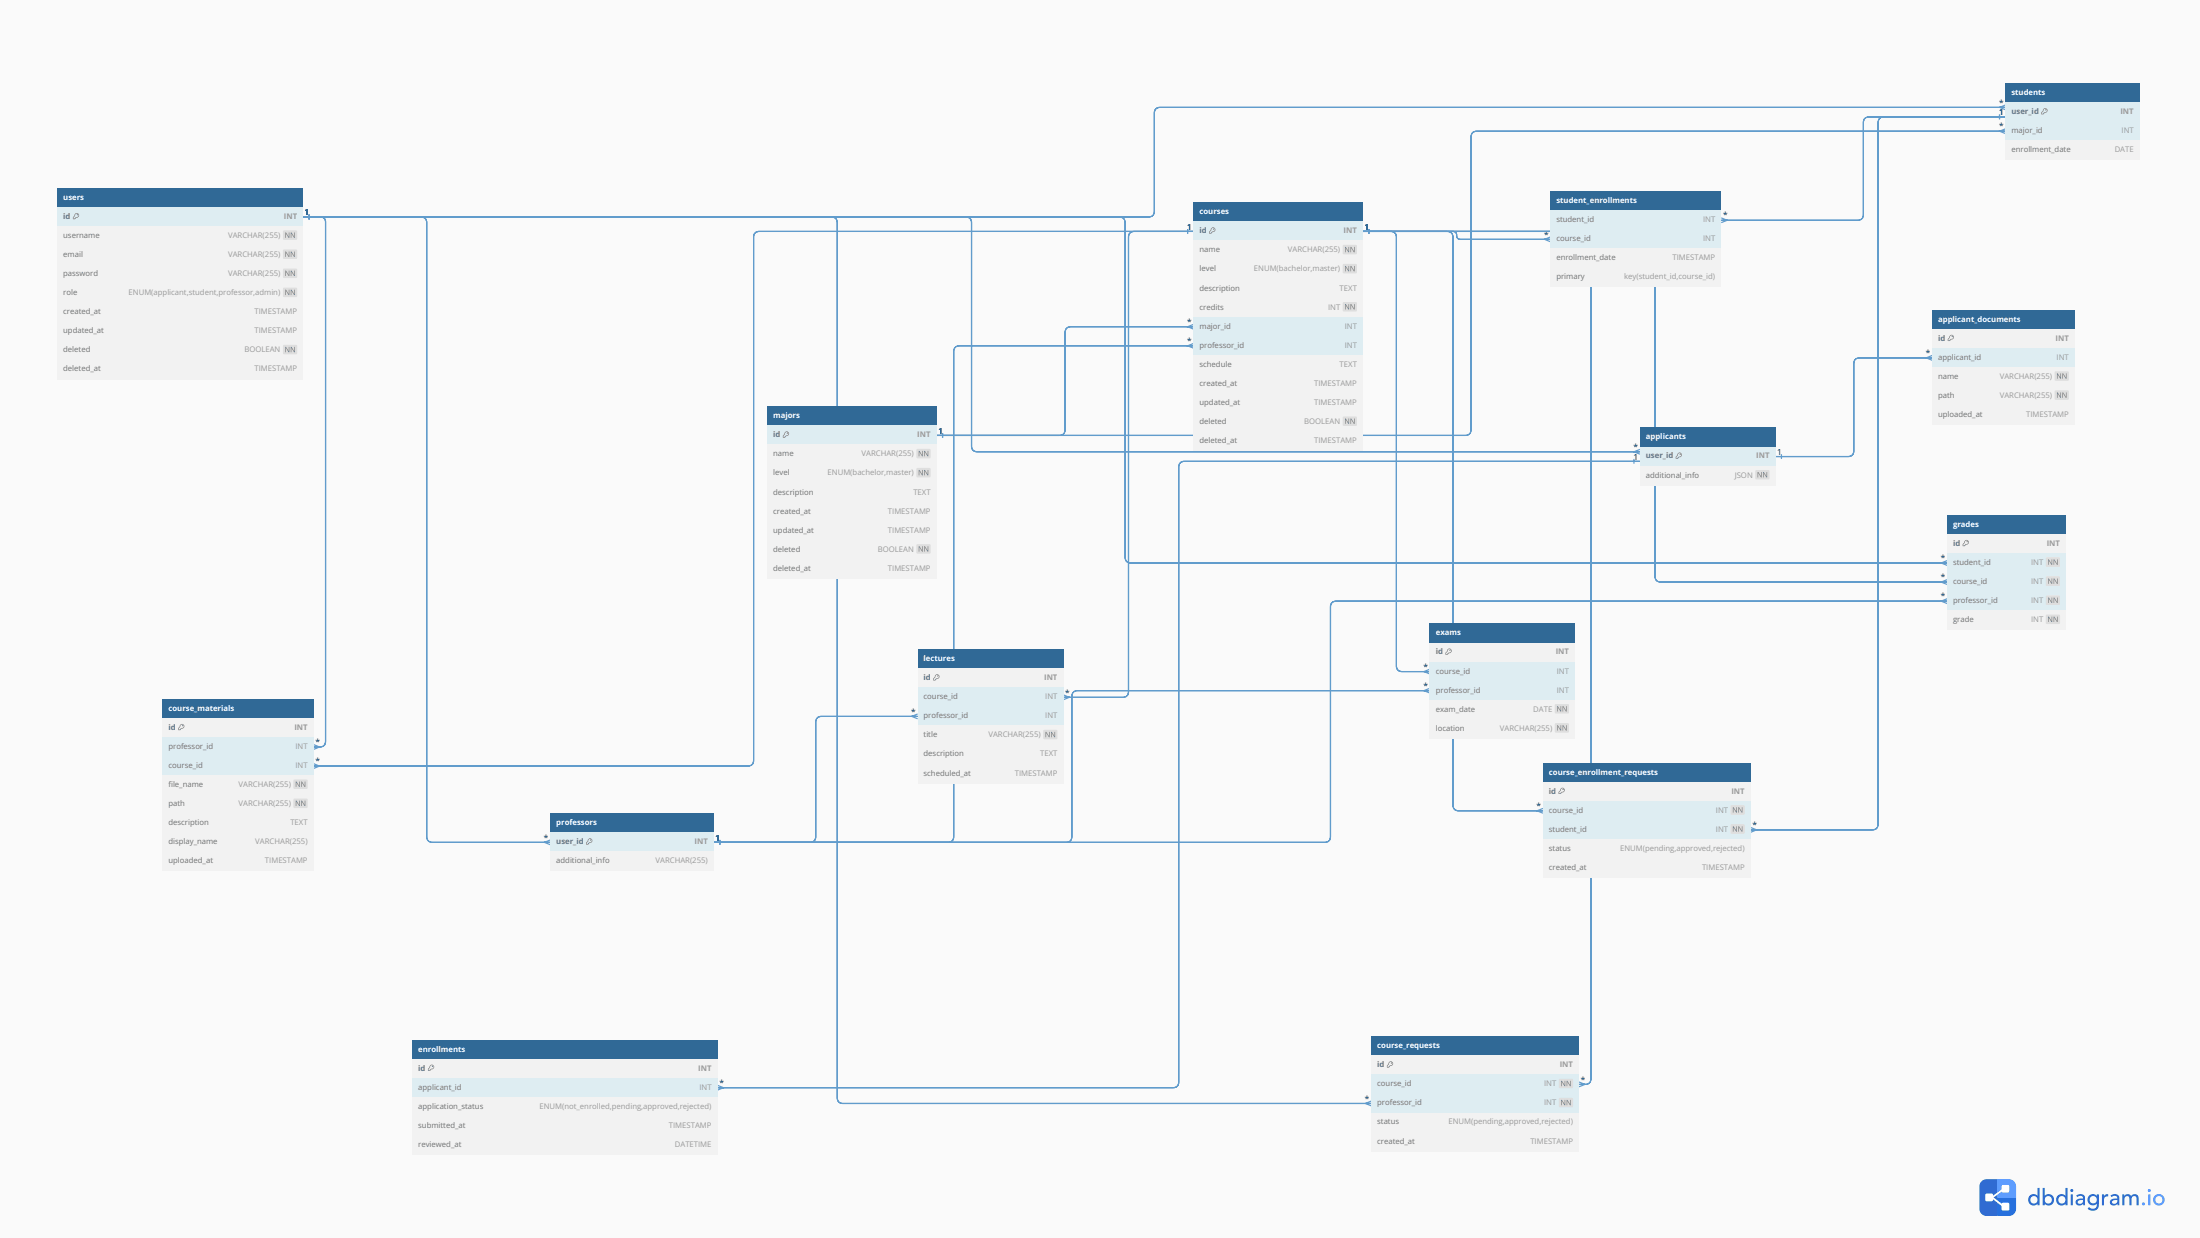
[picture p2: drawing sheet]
<svg xmlns="http://www.w3.org/2000/svg" width="677mm" height="381mm" viewBox="0 0 677 381" stroke-linecap="round" stroke-linejoin="round" font-family="sans-serif">
<path d="M0 0h677.3v381h-677.3z" fill="#fafafa"/>
<path d="M614.9 362.9h3.7a2.15 2.15 0 0 1 2.1 2.2v3.4h-5.8z" fill="#428cff"/>
<path d="M614.9 368.5h5.8v3.6a2.16 2.16 0 0 1-2.1 2.1h-3.7z" fill="#2670de"/>
<path d="M610.1 363.6l1.5-.7h3.3v11.3h-3.3a2.16 2.16 0 0 1-2.2-2.1v-7z" fill="#2161cf"/>
<g fill="#fff">
<path d="M612.5 368.8l4.7-3.4 .3 .5-4.7 3.3z"/>
<path d="M612.8 367.8l4.5 3.5-.3 .4-4.5-3.5z"/>
<path d="M611.4 367.4l1.8-.1 .4 .2v1.8l-.2 .4h-1.8l-.3-.2-.1-1.8zM616.3 364.8l.4-.2 1.7 .1 .2 .3v1.8l-.4 .2h-1.8l-.2-.4zM616.3 370.3l.4-.2 1.7 .1 .2 .4v1.7l-.4 .2h-1.8l-.2-.4z"/>
</g>
<path d="M624.9 368a1.64 1.64 0 0 1 2.4 .1v-2.5h.6v5.3h-.6v-.5a1.71 1.71 0 0 1-2.5 .1 1.71 1.71 0 0 1 .1-2.5zM625 369.3a1.15 1.15 0 0 0 2.3 0 1.15 1.15 0 0 0-2.3 0zM628.9 365.6h.6v2.5a1.68 1.68 0 0 1 2.4 0 1.68 1.68 0 0 1 0 2.3 1.68 1.68 0 0 1-2.4 0v.5h-.6zM629.5 369.3a1.15 1.15 0 0 0 2.3 0 1.15 1.15 0 0 0-2.3 0zM633.5 368a1.64 1.64 0 0 1 2.4 .1v-2.5h.7v5.3h-.7v-.5a1.71 1.71 0 0 1-2.5 .1 1.71 1.71 0 0 1 .1-2.5zM633.7 369.3a1.14 1.14 0 0 0 2.2 0 1.14 1.14 0 0 0-2.2 0zM637.4 366.4a.46 .46 0 0 1 .9 0 .46 .46 0 0 1-.9 0zM637.5 367.6h.7v3.3h-.7zM639.2 368a1.56 1.56 0 0 1 2.7 .6v2.3h-.5v-.5a1.14 1.14 0 0 1-1.8 .5 1.14 1.14 0 0 1 0-1.8l1.7-.2a.95 .95 0 0 0-.7-.9 .95 .95 0 0 0-1 .4zM639.8 369.6a.76 .76 0 0 0 .6 .9 .76 .76 0 0 0 .9-.6v-.6zM643.2 368a1.62 1.62 0 0 1 2.4 .1v-.5h.6v3.3a1.97 1.97 0 0 1-1.4 1.7 1.97 1.97 0 0 1-2.1-.6l.5-.5a1.32 1.32 0 0 0 1.6 .5 1.32 1.32 0 0 0 .7-1.6 1.68 1.68 0 0 1-2.4 0 1.68 1.68 0 0 1 .1-2.4zM643.4 369.2a1.11 1.11 0 0 0 2.2 0 1.11 1.11 0 0 0-2.2 0zM647.1 367.6h.7v.5l.5-.5h.8l-.1 .6a.94 .94 0 0 0-1.2 1.1v1.6h-.7zM649.8 368a1.56 1.56 0 0 1 2.7 .6v2.3h-.6v-.5a1.15 1.15 0 0 1-1.7 .5 1.15 1.15 0 0 1-.1-1.8l1.8-.2a.95 .95 0 0 0-.7-.9 .95 .95 0 0 0-1.1 .4zM650.4 369.6a.76 .76 0 0 0 .6 .9 .76 .76 0 0 0 .8-.6l.1-.6zM653.4 367.6h.6v.5l.2-.3a1.24 1.24 0 0 1 1.9 .3 1.25 1.25 0 0 1 1.6-.5 1.25 1.25 0 0 1 .7 1.4v1.9h-.6v-1.8a.81 .81 0 0 0-.8-1 .81 .81 0 0 0-.8 1v1.8h-.6v-1.7a.82 .82 0 0 0-.8-1.1 .82 .82 0 0 0-.7 1.1v1.7h-.7z" fill="#2161cf"/>
<path d="M659.5 370.5a.46 .46 0 0 1 .9 0 .46 .46 0 0 1-.9 0zM661.3 366.4a.46 .46 0 0 1 .9 0 .46 .46 0 0 1-.9 0zM661.4 367.6h.7v3.3h-.7zM662.9 369.2a1.77 1.77 0 0 1 3.5 0 1.77 1.77 0 0 1-3.5 0zM663.6 369.3a1.15 1.15 0 0 0 2.3 0 1.15 1.15 0 0 0-2.3 0z" fill="#428cff"/>
<g fill="none" stroke="#619ccc" stroke-width=".37">
<path d="M578.7 36.4l1.4-.4h37.3h-37.3a1.62 1.62 0 0 0-1.9 1.8v215.8a1.62 1.62 0 0 1-1.8 1.8h-37.4h37.4a1.62 1.62 0 0 0 1.8-1.8v-215.8zM615.6 35.2v1.5M617.4 39.6l-1.8 .8 1.8 .7M617.4 32.3l-1.8 .7 1.8 .8M93.3 66.8h204a1.62 1.62 0 0 1 1.8 1.8v68.6a1.62 1.62 0 0 0 1.8 1.8h204h-204a1.62 1.62 0 0 1-1.8-1.8v-68.6a1.62 1.62 0 0 0-1.8-1.8zM93.3 66.8h260.3a1.62 1.62 0 0 0 1.8-1.9v-30a1.62 1.62 0 0 1 1.8-1.9h260.2h-260.2a1.62 1.62 0 0 0-1.8 1.9v30a1.62 1.62 0 0 1-1.8 1.9zM93.3 66.8h36.2a1.62 1.62 0 0 1 1.9 1.8v188.8a1.62 1.62 0 0 0 1.8 1.8h36.2h-36.2a1.62 1.62 0 0 1-1.8-1.8v-188.8a1.62 1.62 0 0 0-1.9-1.8zM93.3 66.8h251.3a1.62 1.62 0 0 1 1.8 1.8v102.8a1.62 1.62 0 0 0 1.8 1.9h251.3h-251.3a1.62 1.62 0 0 1-1.8-1.9v-102.8a1.62 1.62 0 0 0-1.8-1.8zM93.3 66.8h3.7a3.3 3.3 0 0 1 2.8 .4l.4 1.2v159.7a1.62 1.62 0 0 1-1.8 1.8h-1.8a3.8 3.8 0 0 0 3.2-.5l.4-1.3v-159.7a1.43 1.43 0 0 0-1.6-1.6zM93.3 66.8h162.6a1.62 1.62 0 0 1 1.9 1.8v269.2a1.62 1.62 0 0 0 1.8 1.8h162.6h-162.6a1.62 1.62 0 0 1-1.8-1.8v-269.2a1.62 1.62 0 0 0-1.9-1.8zM95.2 66v1.5M232.5 71.7l1.4-.5h133.6h-133.6a1.62 1.62 0 0 0-1.9 1.9v160.8a1.62 1.62 0 0 1-1.8 1.9h-133.6h133.6a1.62 1.62 0 0 0 1.8-1.9v-160.8z"/>
<path d="M347.9 71.7l-.5 1.4v139.7a1.62 1.62 0 0 1-1.8 1.8h-18.2h18.2a1.62 1.62 0 0 0 1.8-1.8v-139.7a1.62 1.62 0 0 1 1.9-1.9h18.2h-18.2zM365.6 70.5v1.5M419.6 71.2h27.7a1.27 1.27 0 0 1 1.2 1.7 1.05 1.05 0 0 0 1.2 .8h27.6h-27.6a1.27 1.27 0 0 1-1.3-1.7 1.05 1.05 0 0 0-1.1-.8zM419.6 71.2h8.5a1.62 1.62 0 0 1 1.8 1.9v131.8a1.62 1.62 0 0 0 1.9 1.8h8.4h-8.4a1.62 1.62 0 0 1-1.9-1.8v-131.8a1.62 1.62 0 0 0-1.8-1.9zM419.6 71.2h88.1a1.62 1.62 0 0 1 1.8 1.9v104.2a1.62 1.62 0 0 0 1.9 1.8h88.1h-88.1a1.62 1.62 0 0 1-1.9-1.8v-104.2a1.62 1.62 0 0 0-1.8-1.9zM419.6 71.2h68.4a1.62 1.62 0 0 1 1.8 1.9v258.8a1.62 1.62 0 0 1-1.8 1.8h-1.8a3.8 3.8 0 0 0 3.2-.4l.4-1.4v-258.8a1.62 1.62 0 0 0-1.8-1.9zM419.6 71.2h25.9a1.62 1.62 0 0 1 1.8 1.9v174.6a1.62 1.62 0 0 0 1.9 1.8h25.8h-25.8a1.62 1.62 0 0 1-1.9-1.8v-174.6a1.62 1.62 0 0 0-1.8-1.9zM421.4 70.5v1.5M477.3 72.9l-1.8 .8 1.8 .7M529.9 67.8h42a1.62 1.62 0 0 0 1.8-1.8v-28.2a1.62 1.62 0 0 1 1.8-1.8h41.9h-41.9a1.62 1.62 0 0 0-1.8 1.8v28.2a1.62 1.62 0 0 1-1.8 1.8zM529.9 67.1l1.9 .7-1.9 .7M367.5 99.8l-1.9 .8 1.9 .7"/>
<path d="M294.1 106.9l1.4-.5h72h-72a1.62 1.62 0 0 0-1.9 1.9v149.1a1.62 1.62 0 0 1-1.8 1.8h-72h72a1.62 1.62 0 0 0 1.8-1.8v-149.1zM367.5 105.7l-1.9 .7 1.9 .8M571.2 110.6l1.4-.5h22.3h-22.3a1.62 1.62 0 0 0-1.8 1.9v26.7a1.62 1.62 0 0 1-1.9 1.8h-22.3h22.3a1.62 1.62 0 0 0 1.9-1.8v-26.7zM594.9 109.4l-1.9 .7 1.9 .8M288.4 134h162.7a1.62 1.62 0 0 0 1.8-1.8v-90a1.62 1.62 0 0 1 1.8-1.8h162.7h-162.7a1.62 1.62 0 0 0-1.8 1.8v90a1.62 1.62 0 0 1-1.8 1.8zM288.4 134h37.7a1.62 1.62 0 0 0 1.8-1.8v-29.8a1.62 1.62 0 0 1 1.9-1.8h37.7h-37.7a1.62 1.62 0 0 0-1.9 1.8v29.8a1.62 1.62 0 0 1-1.8 1.8zM290.2 133.3v1.4M504.9 138.3l-1.8 .7 1.8 .8M548.5 139.8v1.4M363.4 142.4l-.5 1.4v189.1a1.62 1.62 0 0 1-1.8 1.9h-140.2h140.2a1.62 1.62 0 0 0 1.8-1.9v-189.1a1.62 1.62 0 0 1 1.8-1.8h140.2h-140.2zM503.1 141.2v1.5M599.5 172.5l-1.9 .8 1.9 .7"/>
<path d="M599.5 178.4l-1.9 .7 1.9 .8M599.5 184.3l-1.9 .7 1.9 .7M282.5 219.7l-1.8 .8 1.8 .7M327.4 213.9l1.8 .7-1.8 .7M440.2 211.8l-1.8 .8 1.8 .7M440.2 206l-1.8 .7 1.8 .7M96.6 235l1.8 .8-1.8 .7M96.6 229.2l1.8 .7-1.8 .7M251.6 220.9l1.4-.4h29.5h-29.5a1.62 1.62 0 0 0-1.8 1.8v35.1a1.62 1.62 0 0 1-1.9 1.8h-29.5h29.5a1.62 1.62 0 0 0 1.9-1.8v-35.1zM169.4 258.5l-1.8 .7 1.8 .8M219.8 259.2h108.4a1.62 1.62 0 0 0 1.8-1.8v-43a1.62 1.62 0 0 1 1.8-1.8h108.4h-108.4a1.62 1.62 0 0 0-1.8 1.8v43a1.62 1.62 0 0 1-1.8 1.8zM219.8 259.2h188a1.62 1.62 0 0 0 1.8-1.8v-70.6a1.62 1.62 0 0 1 1.9-1.8h188h-188a1.62 1.62 0 0 0-1.9 1.8v70.6a1.62 1.62 0 0 1-1.8 1.8z"/>
<path d="M221.6 258.5v1.5M475 248.8l-1.8 .7 1.8 .8M539 254.7l1.8 .7-1.8 .7M220.9 334l1.9 .8-1.9 .7M422.2 338.9l-1.8 .7 1.8 .7M486.2 333l1.8 .7-1.8 .8"/>
</g>
<path d="M17.6 58h75.7v5.8h-75.7z" fill="#306996"/>
<path d="M17.6 63.8h75.7v5.9h-75.7z" fill="#deedf2"/>
<path d="M23.4 65.8a.54 .54 0 0 1 .8 .4 .54 .54 0 0 1-.8 .6l-.4 .5h-.4v-.4zM23.1 65.8l-.7 1.1v.5l.7 .1 .2-.4a.91 .91 0 0 0 .9-1.3l-.6-.3zM23.6 66.1a.2 .2 0 0 0 .4 0 .2 .2 0 0 0-.4 0z" fill="#707070"/>
<path d="M17.6 69.7h75.7v5.9h-75.7z" fill="#f2f2f2"/>
<path d="M87.2 71h4.2v2.7h-4.2z" fill="#dedede"/>
<g fill="#707070">
<path d="M87.8 71.5h.2l.9 1.4v-1.4h.2v1.7h-.2l-.9-1.4v1.4h-.2z"/>
<path d="M89.5 71.5h.2l.9 1.4v-1.4h.2v1.7h-.2l-.9-1.4v1.4h-.2z"/>
</g>
<path d="M17.6 75.6h75.7v5.9h-75.7z" fill="#f2f2f2"/>
<path d="M87.2 76.9h4.2v2.7h-4.2z" fill="#dedede"/>
<g fill="#707070">
<path d="M87.8 77.4h.2l.9 1.4v-1.4h.2v1.7h-.2l-.9-1.4v1.4h-.2z"/>
<path d="M89.5 77.4h.2l.9 1.4v-1.4h.2v1.7h-.2l-.9-1.4v1.4h-.2z"/>
</g>
<path d="M17.6 81.5h75.7v5.8h-75.7z" fill="#f2f2f2"/>
<path d="M87.2 82.7l4.2 .1v2.7h-4.2z" fill="#dedede"/>
<g fill="#707070">
<path d="M87.8 83.3h.2l.9 1.4v-1.4h.2v1.6h-.2l-.9-1.4v1.4h-.2z"/>
<path d="M89.5 83.3h.2l.9 1.4v-1.4h.2v1.6h-.2l-.9-1.4v1.4h-.2z"/>
</g>
<path d="M17.6 87.3h75.7v5.9h-75.7z" fill="#f2f2f2"/>
<path d="M87.2 88.6h4.2v2.8l-4.2-.1z" fill="#dedede"/>
<g fill="#707070">
<path d="M87.8 89.2h.2l.9 1.3v-1.3h.2v1.6h-.2l-.9-1.4v1.4h-.2z"/>
<path d="M89.5 89.2h.2l.9 1.3v-1.3h.2v1.6h-.2l-.9-1.4v1.4h-.2z"/>
</g>
<g fill="#f2f2f2">
<path d="M17.6 93.2h75.7v5.9h-75.7z"/>
<path d="M17.6 99.1h75.7v5.8h-75.7z"/>
<path d="M17.6 104.9h75.7v5.9h-75.7z"/>
</g>
<path d="M87.2 106.2h4.2v2.8l-4.2-.1z" fill="#dedede"/>
<g fill="#707070">
<path d="M87.8 106.8h.2l.9 1.3v-1.3h.2v1.6h-.2l-.9-1.4v1.4h-.2z"/>
<path d="M89.5 106.8h.2l.9 1.3v-1.3h.2v1.6h-.2l-.9-1.4v1.4h-.2z"/>
</g>
<path d="M17.6 110.8h75.7v5.9h-75.7z" fill="#f2f2f2"/>
<path d="M236.2 125.2h52.2v5.9h-52.2z" fill="#306996"/>
<path d="M236.2 131.1h52.2v5.8h-52.2z" fill="#deedf2"/>
<path d="M242 133a.54 .54 0 0 1 .8 .4 .54 .54 0 0 1-.8 .6l-.4 .5h-.4v-.4zM241.7 133l-.7 1.1v.5l.7 .1 .2-.4a.91 .91 0 0 0 .8-1.3l-.5-.2zM242.2 133.3a.2 .2 0 0 0 .4 0 .2 .2 0 0 0-.4 0z" fill="#707070"/>
<path d="M236.2 136.9h52.2v5.9h-52.2z" fill="#f2f2f2"/>
<path d="M282.2 138.2h4.2v2.8h-4.2z" fill="#dedede"/>
<g fill="#707070">
<path d="M282.9 138.8h.2l.8 1.4v-1.4h.2v1.6h-.2l-.9-1.4v1.4h-.1z"/>
<path d="M284.5 138.8h.3l.8 1.4v-1.4h.2v1.6h-.2l-.9-1.4v1.4h-.2z"/>
</g>
<path d="M236.2 142.8h52.2v5.9h-52.2z" fill="#f2f2f2"/>
<path d="M282.2 144.1h4.2v2.7h-4.2z" fill="#dedede"/>
<g fill="#707070">
<path d="M282.9 144.6h.2l.8 1.4v-1.4h.2v1.7h-.2l-.9-1.4v1.4h-.1z"/>
<path d="M284.5 144.6h.3l.8 1.4v-1.4h.2v1.7h-.2l-.9-1.4v1.4h-.2z"/>
</g>
<g fill="#f2f2f2">
<path d="M236.2 148.7h52.2v5.8h-52.2z"/>
<path d="M236.2 154.5h52.2v5.9h-52.2z"/>
<path d="M236.2 160.4h52.2v5.9h-52.2z"/>
<path d="M236.2 166.3h52.2v5.8h-52.2z"/>
</g>
<path d="M282.2 167.6h4.2v2.7h-4.2z" fill="#dedede"/>
<g fill="#707070">
<path d="M282.9 168.1h.2l.8 1.4v-1.4h.2v1.7h-.2l-.9-1.4v1.4h-.1z"/>
<path d="M284.5 168.1h.3l.8 1.4v-1.4h.2v1.7h-.2l-.9-1.4v1.4h-.2z"/>
</g>
<path d="M236.2 172.1h52.2v5.9h-52.2z" fill="#f2f2f2"/>
<path d="M504.9 131.7h41.7v5.9h-41.7z" fill="#306996"/>
<path d="M504.9 137.6h41.7v5.8h-41.7z" fill="#deedf2"/>
<path d="M516.9 139.5a.54 .54 0 0 1 .8 .5 .54 .54 0 0 1-.8 .5l-.4 .5h-.4v-.3zM516.6 139.5l-.7 1.1v.5l.7 .1 .2-.4a.91 .91 0 0 0 .8-1.3l-.5-.2zM517.1 139.8a.2 .2 0 0 0 .4 0 .2 .2 0 0 0-.4 0z" fill="#707070"/>
<path d="M504.9 143.4h41.7v5.9h-41.7z" fill="#f2f2f2"/>
<path d="M540.5 144.7h4.2v2.8h-4.2z" fill="#dedede"/>
<g fill="#707070">
<path d="M541.1 145.3h.2l.9 1.4v-1.4h.2v1.6h-.2l-.9-1.4v1.4h-.2z"/>
<path d="M542.8 145.3h.2l.9 1.4v-1.4h.2v1.6h-.2l-.9-1.4v1.4h-.2z"/>
</g>
<path d="M617.4 25.7h41.4v5.9h-41.4z" fill="#306996"/>
<path d="M617.4 31.6h41.4v5.8h-41.4z" fill="#deedf2"/>
<path d="M629.4 33.5a.54 .54 0 0 1 .8 .5 .54 .54 0 0 1-.7 .5l-.5 .5h-.3v-.3zM629.2 33.5l-.7 1.1v.5l.6 .1 .3-.3a.91 .91 0 0 0 .8-1.4l-.5-.2zM629.7 33.8a.18 .18 0 0 0 .3 0 .18 .18 0 0 0-.3 0z" fill="#707070"/>
<path d="M617.4 37.4h41.4v5.9h-41.4z" fill="#deedf2"/>
<path d="M617.4 43.3h41.4v5.9h-41.4z" fill="#f2f2f2"/>
<path d="M169.4 250.4h50.4v5.9h-50.4z" fill="#306996"/>
<path d="M169.4 256.3h50.4v5.9h-50.4z" fill="#deedf2"/>
<path d="M181.4 258.3a.54 .54 0 0 1 .8 .4 .54 .54 0 0 1-.7 .5l-.5 .5h-.4v-.3zM181.1 258.2l-.6 1.1v.5l.6 .1 .3-.3a.91 .91 0 0 0 .8-1.4l-.5-.2zM181.7 258.5a.18 .18 0 0 0 .3 0 .18 .18 0 0 0-.3 0z" fill="#707070"/>
<path d="M169.4 262.2h50.4v5.8h-50.4z" fill="#f2f2f2"/>
<path d="M367.5 62.4h52.1v5.9h-52.1z" fill="#306996"/>
<path d="M367.5 68.3h52.1v5.9h-52.1z" fill="#deedf2"/>
<path d="M373.2 70.2a.54 .54 0 0 1 .8 .5 .54 .54 0 0 1-.7 .5l-.5 .5h-.3v-.3zM373 70.2l-.7 1.1v.5l.6 .1 .3-.3a.91 .91 0 0 0 .8-1.4l-.5-.2zM373.5 70.5a.18 .18 0 0 0 .3 0 .18 .18 0 0 0-.3 0z" fill="#707070"/>
<path d="M367.5 74.2h52.1v5.8h-52.1z" fill="#f2f2f2"/>
<path d="M413.5 75.4l4.2 .1v2.7h-4.2z" fill="#dedede"/>
<g fill="#707070">
<path d="M414.1 76h.2l.9 1.4v-1.4h.2v1.6h-.3l-.8-1.3v1.3h-.2z"/>
<path d="M415.8 76h.2l.9 1.4v-1.4h.1v1.6h-.2l-.8-1.3v1.3h-.2z"/>
</g>
<path d="M367.5 80h52.1v5.9h-52.1z" fill="#f2f2f2"/>
<path d="M413.5 81.3h4.2v2.8l-4.2-.1z" fill="#dedede"/>
<g fill="#707070">
<path d="M414.1 81.9h.2l.9 1.3v-1.3h.2v1.6h-.3l-.8-1.4v1.4h-.2z"/>
<path d="M415.8 81.9h.2l.9 1.3v-1.3h.1v1.6h-.2l-.8-1.4v1.4h-.2z"/>
</g>
<g fill="#f2f2f2">
<path d="M367.5 85.9h52.1v5.9h-52.1z"/>
<path d="M367.5 91.8h52.1v5.8h-52.1z"/>
</g>
<path d="M413.5 93l4.2 .1v2.7h-4.2z" fill="#dedede"/>
<g fill="#707070">
<path d="M414.1 93.6h.2l.9 1.4v-1.4h.2v1.6h-.3l-.8-1.3v1.3h-.2z"/>
<path d="M415.8 93.6h.2l.9 1.4v-1.4h.1v1.6h-.2l-.8-1.3v1.3h-.2z"/>
</g>
<g fill="#deedf2">
<path d="M367.5 97.6h52.1v5.9h-52.1z"/>
<path d="M367.5 103.5h52.1v5.9h-52.1z"/>
</g>
<g fill="#f2f2f2">
<path d="M367.5 109.4h52.1v5.8h-52.1z"/>
<path d="M367.5 115.2h52.1v5.9h-52.1z"/>
<path d="M367.5 121.1h52.1v5.9h-52.1z"/>
<path d="M367.5 127h52.1v5.8h-52.1z"/>
</g>
<path d="M413.5 128.3h4.2v2.7h-4.2z" fill="#dedede"/>
<g fill="#707070">
<path d="M414.1 128.8h.2l.9 1.4v-1.4h.2v1.7h-.3l-.8-1.4v1.4h-.2z"/>
<path d="M415.8 128.8h.2l.9 1.4v-1.4h.1v1.7h-.2l-.8-1.4v1.4h-.2z"/>
</g>
<path d="M367.5 132.8h52.1v5.9h-52.1z" fill="#f2f2f2"/>
<path d="M477.3 59h52.6v5.9h-52.6z" fill="#306996"/>
<g fill="#deedf2">
<path d="M477.3 64.9h52.6v5.8h-52.6z"/>
<path d="M477.3 70.7h52.6v5.9h-52.6z"/>
</g>
<g fill="#f2f2f2">
<path d="M477.3 76.6h52.6v5.9h-52.6z"/>
<path d="M477.3 82.5h52.6v5.8h-52.6z"/>
</g>
<path d="M594.9 95.5h43.9v5.8h-43.9z" fill="#306996"/>
<path d="M594.9 101.3h43.9v5.9h-43.9z" fill="#f2f2f2"/>
<path d="M600.6 103.3a.54 .54 0 0 1 .8 .4 .54 .54 0 0 1-.7 .6l-.5 .5h-.3v-.4zM600.4 103.2l-.7 1.1v.6l.6 .1 .3-.4a.91 .91 0 0 0 .8-1.4l-.5-.2zM600.9 103.6a.18 .18 0 0 0 .3 0 .18 .18 0 0 0-.3 0z" fill="#707070"/>
<path d="M594.9 107.2h43.9v5.9h-43.9z" fill="#deedf2"/>
<path d="M594.9 113.1h43.9v5.8h-43.9z" fill="#f2f2f2"/>
<path d="M632.7 114.4h4.2v2.7h-4.2z" fill="#dedede"/>
<g fill="#707070">
<path d="M633.3 114.9h.2l.9 1.4v-1.4h.1v1.7h-.2l-.8-1.4v1.4h-.2z"/>
<path d="M635 114.9h.2l.9 1.4v-1.4h.1v1.7h-.2l-.9-1.4 .1 1.4h-.2z"/>
</g>
<path d="M594.9 118.9h43.9v5.9h-43.9z" fill="#f2f2f2"/>
<path d="M632.7 120.2h4.2v2.8h-4.2z" fill="#dedede"/>
<g fill="#707070">
<path d="M633.3 120.8h.2l.9 1.4v-1.4h.1v1.6h-.2l-.8-1.4v1.4h-.2z"/>
<path d="M635 120.8h.2l.9 1.4v-1.4h.1v1.6h-.2l-.9-1.4 .1 1.4h-.2z"/>
</g>
<path d="M594.9 124.8h43.9v5.9h-43.9z" fill="#f2f2f2"/>
<path d="M127 320.1h93.9v5.9h-93.9z" fill="#306996"/>
<path d="M127 326h93.9v5.8h-93.9z" fill="#f2f2f2"/>
<path d="M132.7 327.9a.54 .54 0 0 1 .8 .4 .54 .54 0 0 1-.7 .6l-.5 .5h-.4v-.4zM132.4 327.9l-.6 1.1v.5l.6 .1 .3-.4a.91 .91 0 0 0 .8-1.3l-.5-.3zM133 328.2a.18 .18 0 0 0 .3 0 .18 .18 0 0 0-.3 0z" fill="#707070"/>
<path d="M127 331.8h93.9v5.9h-93.9z" fill="#deedf2"/>
<g fill="#f2f2f2">
<path d="M127 337.7h93.9v5.9h-93.9z"/>
<path d="M127 343.6h93.9v5.8h-93.9z"/>
<path d="M127 349.4h93.9v5.9h-93.9z"/>
</g>
<path d="M282.5 199.9h44.9v5.9h-44.9z" fill="#306996"/>
<path d="M282.5 205.8h44.9v5.9h-44.9z" fill="#f2f2f2"/>
<path d="M288.3 207.8a.54 .54 0 0 1 .8 .4 .54 .54 0 0 1-.8 .5l-.4 .5h-.4v-.3zM288 207.7l-.7 1.1v.5l.7 .1 .2-.3a.91 .91 0 0 0 .8-1.4l-.5-.2zM288.5 208a.2 .2 0 0 0 .4 0 .2 .2 0 0 0-.4 0z" fill="#707070"/>
<g fill="#deedf2">
<path d="M282.5 211.7h44.9v5.8h-44.9z"/>
<path d="M282.5 217.5h44.9v5.9h-44.9z"/>
</g>
<path d="M282.5 223.4h44.9v5.9h-44.9z" fill="#f2f2f2"/>
<path d="M321.3 224.7h4.2v2.7h-4.2z" fill="#dedede"/>
<g fill="#707070">
<path d="M321.9 225.2h.2l.9 1.4v-1.4h.2v1.7h-.3l-.8-1.4v1.4h-.2z"/>
<path d="M323.6 225.2h.2l.9 1.4v-1.4h.1v1.7h-.2l-.8-1.4v1.4h-.2z"/>
</g>
<g fill="#f2f2f2">
<path d="M282.5 229.3h44.9v5.8h-44.9z"/>
<path d="M282.5 235.1h44.9v5.9h-44.9z"/>
</g>
<path d="M440.2 192h44.7v5.9h-44.7z" fill="#306996"/>
<path d="M440.2 197.9h44.7v5.9h-44.7z" fill="#f2f2f2"/>
<path d="M446 199.8a.54 .54 0 0 1 .8 .5 .54 .54 0 0 1-.8 .5l-.4 .5h-.4v-.3zM445.7 199.8l-.7 1.1v.5l.7 .1 .2-.3a.91 .91 0 0 0 .8-1.4l-.5-.2zM446.2 200.1a.2 .2 0 0 0 .4 0 .2 .2 0 0 0-.4 0z" fill="#707070"/>
<g fill="#deedf2">
<path d="M440.2 203.8h44.7v5.8h-44.7z"/>
<path d="M440.2 209.6h44.7v5.9h-44.7z"/>
</g>
<path d="M440.2 215.5h44.7v5.9h-44.7z" fill="#f2f2f2"/>
<path d="M478.8 216.8h4.2v2.7h-4.2z" fill="#dedede"/>
<g fill="#707070">
<path d="M479.4 217.3h.2l.9 1.4v-1.4h.2v1.7h-.3l-.8-1.4v1.4h-.2z"/>
<path d="M481.1 217.3h.2l.9 1.4v-1.4h.1v1.7h-.2l-.8-1.4v1.4h-.2z"/>
</g>
<path d="M440.2 221.4h44.7v5.8h-44.7z" fill="#f2f2f2"/>
<path d="M478.8 222.6l4.2 .1v2.7h-4.2z" fill="#dedede"/>
<g fill="#707070">
<path d="M479.4 223.2h.2l.9 1.4v-1.4h.2v1.6h-.3l-.8-1.3v1.3h-.2z"/>
<path d="M481.1 223.2h.2l.9 1.4v-1.4h.1v1.6h-.2l-.8-1.3v1.3h-.2z"/>
</g>
<path d="M599.5 158.6h36.6v5.9h-36.6z" fill="#306996"/>
<path d="M599.5 164.5h36.6v5.8h-36.6z" fill="#f2f2f2"/>
<path d="M605.2 166.4a.54 .54 0 0 1 .8 .4 .54 .54 0 0 1-.7 .6l-.5 .5h-.4v-.4zM605 166.4l-.7 1.1v.5l.6 .1 .3-.4a.91 .91 0 0 0 .8-1.3l-.5-.2zM605.5 166.7a.18 .18 0 0 0 .3 0 .18 .18 0 0 0-.3 0z" fill="#707070"/>
<path d="M599.5 170.3h36.6v5.9h-36.6z" fill="#deedf2"/>
<path d="M630 171.6h4.2l-.1 2.8h-4.2z" fill="#dedede"/>
<g fill="#707070">
<path d="M630.6 172.2h.2l.9 1.3v-1.3h.1v1.6h-.2l-.9-1.4 .1 1.4h-.2z"/>
<path d="M632.3 172.2h.2l.8 1.3v-1.3h.2v1.6h-.2l-.9-1.4v1.4h-.1z"/>
</g>
<path d="M599.5 176.2h36.6v5.9h-36.6z" fill="#deedf2"/>
<path d="M630 177.5h4.2l-.1 2.7h-4.2z" fill="#dedede"/>
<g fill="#707070">
<path d="M630.6 178h.2l.9 1.4v-1.4h.1v1.7h-.2l-.9-1.4 .1 1.4h-.2z"/>
<path d="M632.3 178h.2l.8 1.4v-1.4h.2v1.7h-.2l-.9-1.4v1.4h-.1z"/>
</g>
<path d="M599.5 182.1h36.6v5.8h-36.6z" fill="#deedf2"/>
<path d="M630 183.4h4.2l-.1 2.7h-4.2z" fill="#dedede"/>
<g fill="#707070">
<path d="M630.6 183.9h.2l.9 1.4v-1.4h.1v1.7h-.2l-.9-1.4 .1 1.4h-.2z"/>
<path d="M632.3 183.9h.2l.8 1.4v-1.4h.2v1.7h-.2l-.9-1.4v1.4h-.1z"/>
</g>
<path d="M599.5 187.9h36.6v5.9h-36.6z" fill="#f2f2f2"/>
<path d="M630 189.2h4.2l-.1 2.8h-4.2z" fill="#dedede"/>
<g fill="#707070">
<path d="M630.6 189.8h.2l.9 1.4v-1.4h.1v1.6h-.2l-.9-1.4 .1 1.4h-.2z"/>
<path d="M632.3 189.8h.2l.8 1.4v-1.4h.2v1.6h-.2l-.9-1.4v1.4h-.1z"/>
</g>
<path d="M50 215.2h46.6v5.9h-46.6z" fill="#306996"/>
<path d="M50 221.1h46.6v5.9h-46.6z" fill="#f2f2f2"/>
<path d="M55.8 223a.54 .54 0 0 1 .8 .5 .54 .54 0 0 1-.8 .5l-.4 .5h-.4v-.3zM55.5 223l-.7 1.1v.5l.7 .1 .2-.3a.91 .91 0 0 0 .9-1.4l-.6-.2zM56 223.3a.2 .2 0 0 0 .4 0 .2 .2 0 0 0-.4 0z" fill="#707070"/>
<g fill="#deedf2">
<path d="M50 227h46.6v5.8h-46.6z"/>
<path d="M50 232.8h46.6v5.9h-46.6z"/>
</g>
<path d="M50 238.7h46.6v5.9h-46.6z" fill="#f2f2f2"/>
<path d="M90.4 240h4.2v2.7h-4.2z" fill="#dedede"/>
<g fill="#707070">
<path d="M91.1 240.5h.2l.8 1.4v-1.4h.2v1.7h-.2l-.9-1.4v1.4h-.1z"/>
<path d="M92.7 240.5h.3l.8 1.4v-1.4h.2v1.7h-.2l-.9-1.4v1.4h-.2z"/>
</g>
<path d="M50 244.6h46.6v5.8h-46.6z" fill="#f2f2f2"/>
<path d="M90.4 245.9h4.2v2.7h-4.2z" fill="#dedede"/>
<g fill="#707070">
<path d="M91.1 246.4h.2l.8 1.4v-1.4h.2v1.6h-.2l-.9-1.3v1.3h-.1z"/>
<path d="M92.7 246.4h.3l.8 1.4v-1.4h.2v1.6h-.2l-.9-1.3v1.3h-.2z"/>
</g>
<g fill="#f2f2f2">
<path d="M50 250.4h46.6v5.9h-46.6z"/>
<path d="M50 256.3h46.6v5.9h-46.6z"/>
<path d="M50 262.2h46.6v5.8h-46.6z"/>
</g>
<path d="M422.2 319.1h64v5.8h-64z" fill="#306996"/>
<path d="M422.2 324.9h64v5.9h-64z" fill="#f2f2f2"/>
<path d="M427.9 326.9a.54 .54 0 0 1 .8 .4 .54 .54 0 0 1-.7 .5l-.5 .6h-.3v-.4zM427.7 326.8l-.7 1.1v.6h.6l.3-.3a.91 .91 0 0 0 .8-1.4l-.5-.2zM428.2 327.2a.2 .2 0 0 0 .4 0 .2 .2 0 0 0-.4 0z" fill="#707070"/>
<path d="M422.2 330.8h64v5.9h-64z" fill="#deedf2"/>
<path d="M480 332.1h4.2v2.7h-4.2z" fill="#dedede"/>
<g fill="#707070">
<path d="M480.7 332.6h.2l.8 1.4v-1.4h.2v1.7h-.2l-.9-1.4v1.4h-.1z"/>
<path d="M482.3 332.6h.3l.8 1.4v-1.4h.2v1.7h-.2l-.9-1.4v1.4h-.2z"/>
</g>
<path d="M422.2 336.7h64v5.8h-64z" fill="#deedf2"/>
<path d="M480 338h4.2v2.7h-4.2z" fill="#dedede"/>
<g fill="#707070">
<path d="M480.7 338.5h.2l.8 1.4v-1.4h.2v1.6h-.2l-.9-1.3v1.3h-.1z"/>
<path d="M482.3 338.5h.3l.8 1.4v-1.4h.2v1.6h-.2l-.9-1.3v1.3h-.2z"/>
</g>
<g fill="#f2f2f2">
<path d="M422.2 342.5h64v5.9h-64z"/>
<path d="M422.2 348.4h64v5.9h-64z"/>
</g>
<path d="M475 234.9h64v5.8h-64z" fill="#306996"/>
<path d="M475 240.7h64v5.9h-64z" fill="#f2f2f2"/>
<path d="M480.8 242.7a.54 .54 0 0 1 .8 .4 .54 .54 0 0 1-.7 .6l-.5 .5h-.4v-.4zM480.5 242.6l-.6 1.1-.1 .6 .7 .1 .3-.4a.91 .91 0 0 0 .8-1.4l-.5-.2zM481.1 243a.18 .18 0 0 0 .3 0 .18 .18 0 0 0-.3 0z" fill="#707070"/>
<path d="M475 246.6h64v5.9h-64z" fill="#deedf2"/>
<path d="M532.9 247.9h4.2v2.7h-4.2z" fill="#dedede"/>
<g fill="#707070">
<path d="M533.5 248.4h.2l.9 1.4v-1.4h.2v1.7h-.3l-.8-1.4v1.4h-.2z"/>
<path d="M535.2 248.4h.2l.9 1.4v-1.4h.1v1.7h-.2l-.8-1.4v1.4h-.2z"/>
</g>
<path d="M475 252.5h64v5.8h-64z" fill="#deedf2"/>
<path d="M532.9 253.8h4.2v2.7h-4.2z" fill="#dedede"/>
<g fill="#707070">
<path d="M533.5 254.3h.2l.9 1.4v-1.4h.2v1.7h-.3l-.8-1.4v1.4h-.2z"/>
<path d="M535.2 254.3h.2l.9 1.4v-1.4h.1v1.7h-.2l-.8-1.4v1.4h-.2z"/>
</g>
<g fill="#f2f2f2">
<path d="M475 258.3h64v5.9h-64z"/>
<path d="M475 264.2h64v5.9h-64z"/>
</g>
<g font-size="2.6">
<text x="615.5" y="32.5">*</text>
<text x="615.5" y="35.4">1</text>
<text x="615.5" y="39.8">*</text>
<text x="93.9" y="66.2">1</text>
<text x="365.5" y="70.7">1</text>
<text x="420.2" y="70.7">1</text>
<text x="530.5" y="67.2">*</text>
<text x="475.4" y="73.1">*</text>
<text x="365.5" y="100">*</text>
<text x="365.5" y="105.9">*</text>
<text x="592.9" y="109.6">*</text>
<text x="288.9" y="133.5">1</text>
<text x="502.9" y="138.5">*</text>
<text x="502.9" y="141.4">1</text>
<text x="547.2" y="140">1</text>
<text x="597.5" y="172.7">*</text>
<text x="597.5" y="178.6">*</text>
<text x="597.5" y="184.5">*</text>
<text x="438.3" y="206.1">*</text>
<text x="328" y="214.1">*</text>
<text x="438.3" y="212">*</text>
<text x="280.6" y="219.9">*</text>
<text x="97.1" y="229.3">*</text>
<text x="97.1" y="235.2">*</text>
<text x="473.1" y="249">*</text>
<text x="539.6" y="254.9">*</text>
<text x="167.5" y="258.7">*</text>
<text x="220.3" y="258.7">1</text>
<text x="221.5" y="334.2">*</text>
<text x="486.7" y="333.2">*</text>
<text x="420.2" y="339">*</text>
</g>
<g font-size="2.4" fill="#fff">
<text x="619.3" y="29.2">students</text>
<text x="19.5" y="61.5">users</text>
<text x="369.3" y="65.9">courses</text>
<text x="479.2" y="62.5">student_enrollments</text>
<text x="596.7" y="99">applicant_documents</text>
<text x="238.1" y="128.7">majors</text>
<text x="506.7" y="135.2">applicants</text>
<text x="601.3" y="162.1">grades</text>
<text x="442.1" y="195.5">exams</text>
<text x="284.4" y="203.5">lectures</text>
<text x="51.9" y="218.8">course_materials</text>
<text x="476.9" y="238.4">course_enrollment_requests</text>
<text x="171.3" y="254">professors</text>
<text x="128.8" y="323.6">enrollments</text>
<text x="424" y="322.6">course_requests</text>
</g>
<g font-size="2.4" fill="#6f6f6f">
<text x="619.3" y="35.1">user_id</text>
<text x="619.3" y="41">major_id</text>
<text x="619.3" y="46.8">enrollment_date</text>
<text x="19.5" y="67.4">id</text>
<text x="369.3" y="71.8">id</text>
<text x="479.2" y="68.4">student_id</text>
<text x="19.5" y="73.2">username</text>
<text x="369.3" y="77.7">name</text>
<text x="479.2" y="74.3">course_id</text>
<text x="19.5" y="79.1">email</text>
<text x="369.3" y="83.6">level</text>
<text x="479.2" y="80.1">enrollment_date</text>
<text x="19.5" y="85">password</text>
<text x="369.3" y="89.4">description</text>
<text x="479.2" y="86">primary</text>
<text x="19.5" y="90.8">role</text>
<text x="369.3" y="95.3">credits</text>
<text x="19.5" y="96.7">created_at</text>
<text x="369.3" y="101.2">major_id</text>
<text x="19.5" y="102.6">updated_at</text>
<text x="369.3" y="107">professor_id</text>
<text x="596.7" y="104.9">id</text>
<text x="19.5" y="108.5">deleted</text>
<text x="369.3" y="112.9">schedule</text>
<text x="596.7" y="110.7">applicant_id</text>
<text x="19.5" y="114.3">deleted_at</text>
<text x="369.3" y="118.8">created_at</text>
<text x="596.7" y="116.6">name</text>
<text x="369.3" y="124.6">updated_at</text>
<text x="596.7" y="122.5">path</text>
<text x="369.3" y="130.5">deleted</text>
<text x="596.7" y="128.3">uploaded_at</text>
<text x="238.1" y="134.6">id</text>
<text x="369.3" y="136.4">deleted_at</text>
<text x="238.1" y="140.5">name</text>
<text x="506.7" y="141.1">user_id</text>
<text x="238.1" y="146.3">level</text>
<text x="506.7" y="147">additional_info</text>
<text x="238.1" y="152.2">description</text>
<text x="238.1" y="158.1">created_at</text>
<text x="238.1" y="163.9">updated_at</text>
<text x="601.3" y="168">id</text>
<text x="238.1" y="169.8">deleted</text>
<text x="601.3" y="173.9">student_id</text>
<text x="238.1" y="175.7">deleted_at</text>
<text x="601.3" y="179.7">course_id</text>
<text x="601.3" y="185.6">professor_id</text>
<text x="601.3" y="191.5">grade</text>
<text x="442.1" y="201.4">id</text>
<text x="284.4" y="209.3">id</text>
<text x="442.1" y="207.3">course_id</text>
<text x="284.4" y="215.2">course_id</text>
<text x="442.1" y="213.1">professor_id</text>
<text x="284.4" y="221.1">professor_id</text>
<text x="442.1" y="219">exam_date</text>
<text x="51.9" y="224.6">id</text>
<text x="284.4" y="226.9">title</text>
<text x="442.1" y="224.9">location</text>
<text x="51.9" y="230.5">professor_id</text>
<text x="284.4" y="232.8">description</text>
<text x="51.9" y="236.4">course_id</text>
<text x="284.4" y="238.7">scheduled_at</text>
<text x="51.9" y="242.2">file_name</text>
<text x="476.9" y="244.3">id</text>
<text x="51.9" y="248.1">path</text>
<text x="476.9" y="250.1">course_id</text>
<text x="51.9" y="254">description</text>
<text x="476.9" y="256">student_id</text>
<text x="51.9" y="259.8">display_name</text>
<text x="171.3" y="259.8">user_id</text>
<text x="476.9" y="261.9">status</text>
<text x="51.9" y="265.7">uploaded_at</text>
<text x="171.3" y="265.7">additional_info</text>
<text x="476.9" y="267.7">created_at</text>
<text x="128.8" y="329.5">id</text>
<text x="424" y="328.5">id</text>
<text x="128.8" y="335.3">applicant_id</text>
<text x="424" y="334.3">course_id</text>
<text x="128.8" y="341.2">application_status</text>
<text x="424" y="340.2">professor_id</text>
<text x="128.8" y="347.1">submitted_at</text>
<text x="424" y="346.1">status</text>
<text x="128.8" y="353">reviewed_at</text>
<text x="424" y="351.9">created_at</text>
</g>
<g font-size="2.4" fill="#999">
<text x="652.8" y="35.1">INT</text>
<text x="653.2" y="41">INT</text>
<text x="651.1" y="46.8">DATE</text>
<text x="87.4" y="67.4">INT</text>
<text x="413.7" y="71.8">INT</text>
<text x="524.3" y="68.4">INT</text>
<text x="70.2" y="73.2">VARCHAR(255)</text>
<text x="396.5" y="77.7">VARCHAR(255)</text>
<text x="524.3" y="74.3">INT</text>
<text x="70.2" y="79.1">VARCHAR(255)</text>
<text x="386.1" y="83.6">ENUM(bachelor,master)</text>
<text x="515" y="80.1">TIMESTAMP</text>
<text x="70.2" y="85">VARCHAR(255)</text>
<text x="412.5" y="89.4">TEXT</text>
<text x="500" y="86">key(student_id,course_id)</text>
<text x="39.6" y="90.8">ENUM(applicant,student,professor,admin)</text>
<text x="408.9" y="95.3">INT</text>
<text x="78.4" y="96.7">TIMESTAMP</text>
<text x="414" y="101.2">INT</text>
<text x="78.4" y="102.6">TIMESTAMP</text>
<text x="414" y="107">INT</text>
<text x="632.9" y="104.9">INT</text>
<text x="75.2" y="108.5">BOOLEAN</text>
<text x="412.5" y="112.9">TEXT</text>
<text x="633.2" y="110.7">INT</text>
<text x="78.4" y="114.3">TIMESTAMP</text>
<text x="404.6" y="118.8">TIMESTAMP</text>
<text x="615.7" y="116.6">VARCHAR(255)</text>
<text x="404.6" y="124.6">TIMESTAMP</text>
<text x="615.7" y="122.5">VARCHAR(255)</text>
<text x="401.5" y="130.5">BOOLEAN</text>
<text x="623.8" y="128.3">TIMESTAMP</text>
<text x="282.4" y="134.6">INT</text>
<text x="404.6" y="136.4">TIMESTAMP</text>
<text x="265.3" y="140.5">VARCHAR(255)</text>
<text x="540.7" y="141.1">INT</text>
<text x="254.8" y="146.3">ENUM(bachelor,master)</text>
<text x="534.1" y="147">JSON</text>
<text x="281.2" y="152.2">TEXT</text>
<text x="273.4" y="158.1">TIMESTAMP</text>
<text x="273.4" y="163.9">TIMESTAMP</text>
<text x="630.1" y="168">INT</text>
<text x="270.3" y="169.8">BOOLEAN</text>
<text x="625.3" y="173.9">INT</text>
<text x="273.4" y="175.7">TIMESTAMP</text>
<text x="625.3" y="179.7">INT</text>
<text x="625.3" y="185.6">INT</text>
<text x="625.3" y="191.5">INT</text>
<text x="479" y="201.4">INT</text>
<text x="321.5" y="209.3">INT</text>
<text x="479.3" y="207.3">INT</text>
<text x="321.8" y="215.2">INT</text>
<text x="479.3" y="213.1">INT</text>
<text x="321.8" y="221.1">INT</text>
<text x="472.1" y="219">DATE</text>
<text x="90.6" y="224.6">INT</text>
<text x="304.3" y="226.9">VARCHAR(255)</text>
<text x="461.8" y="224.9">VARCHAR(255)</text>
<text x="91" y="230.5">INT</text>
<text x="320.3" y="232.8">TEXT</text>
<text x="91" y="236.4">INT</text>
<text x="312.4" y="238.7">TIMESTAMP</text>
<text x="73.5" y="242.2">VARCHAR(255)</text>
<text x="533.1" y="244.3">INT</text>
<text x="73.5" y="248.1">VARCHAR(255)</text>
<text x="528.3" y="250.1">INT</text>
<text x="89.4" y="254">TEXT</text>
<text x="528.3" y="256">INT</text>
<text x="78.6" y="259.8">VARCHAR(255)</text>
<text x="213.8" y="259.8">INT</text>
<text x="498.8" y="261.9">ENUM(pending,approved,rejected)</text>
<text x="81.6" y="265.7">TIMESTAMP</text>
<text x="201.8" y="265.7">VARCHAR(255)</text>
<text x="524" y="267.7">TIMESTAMP</text>
<text x="215" y="329.5">INT</text>
<text x="480.2" y="328.5">INT</text>
<text x="215.3" y="335.3">INT</text>
<text x="475.4" y="334.3">INT</text>
<text x="166.1" y="341.2">ENUM(not_enrolled,pending,approved,rejected)</text>
<text x="475.4" y="340.2">INT</text>
<text x="205.9" y="347.1">TIMESTAMP</text>
<text x="445.9" y="346.1">ENUM(pending,approved,rejected)</text>
<text x="207.8" y="353">DATETIME</text>
<text x="471.2" y="351.9">TIMESTAMP</text>
</g>
</svg>
